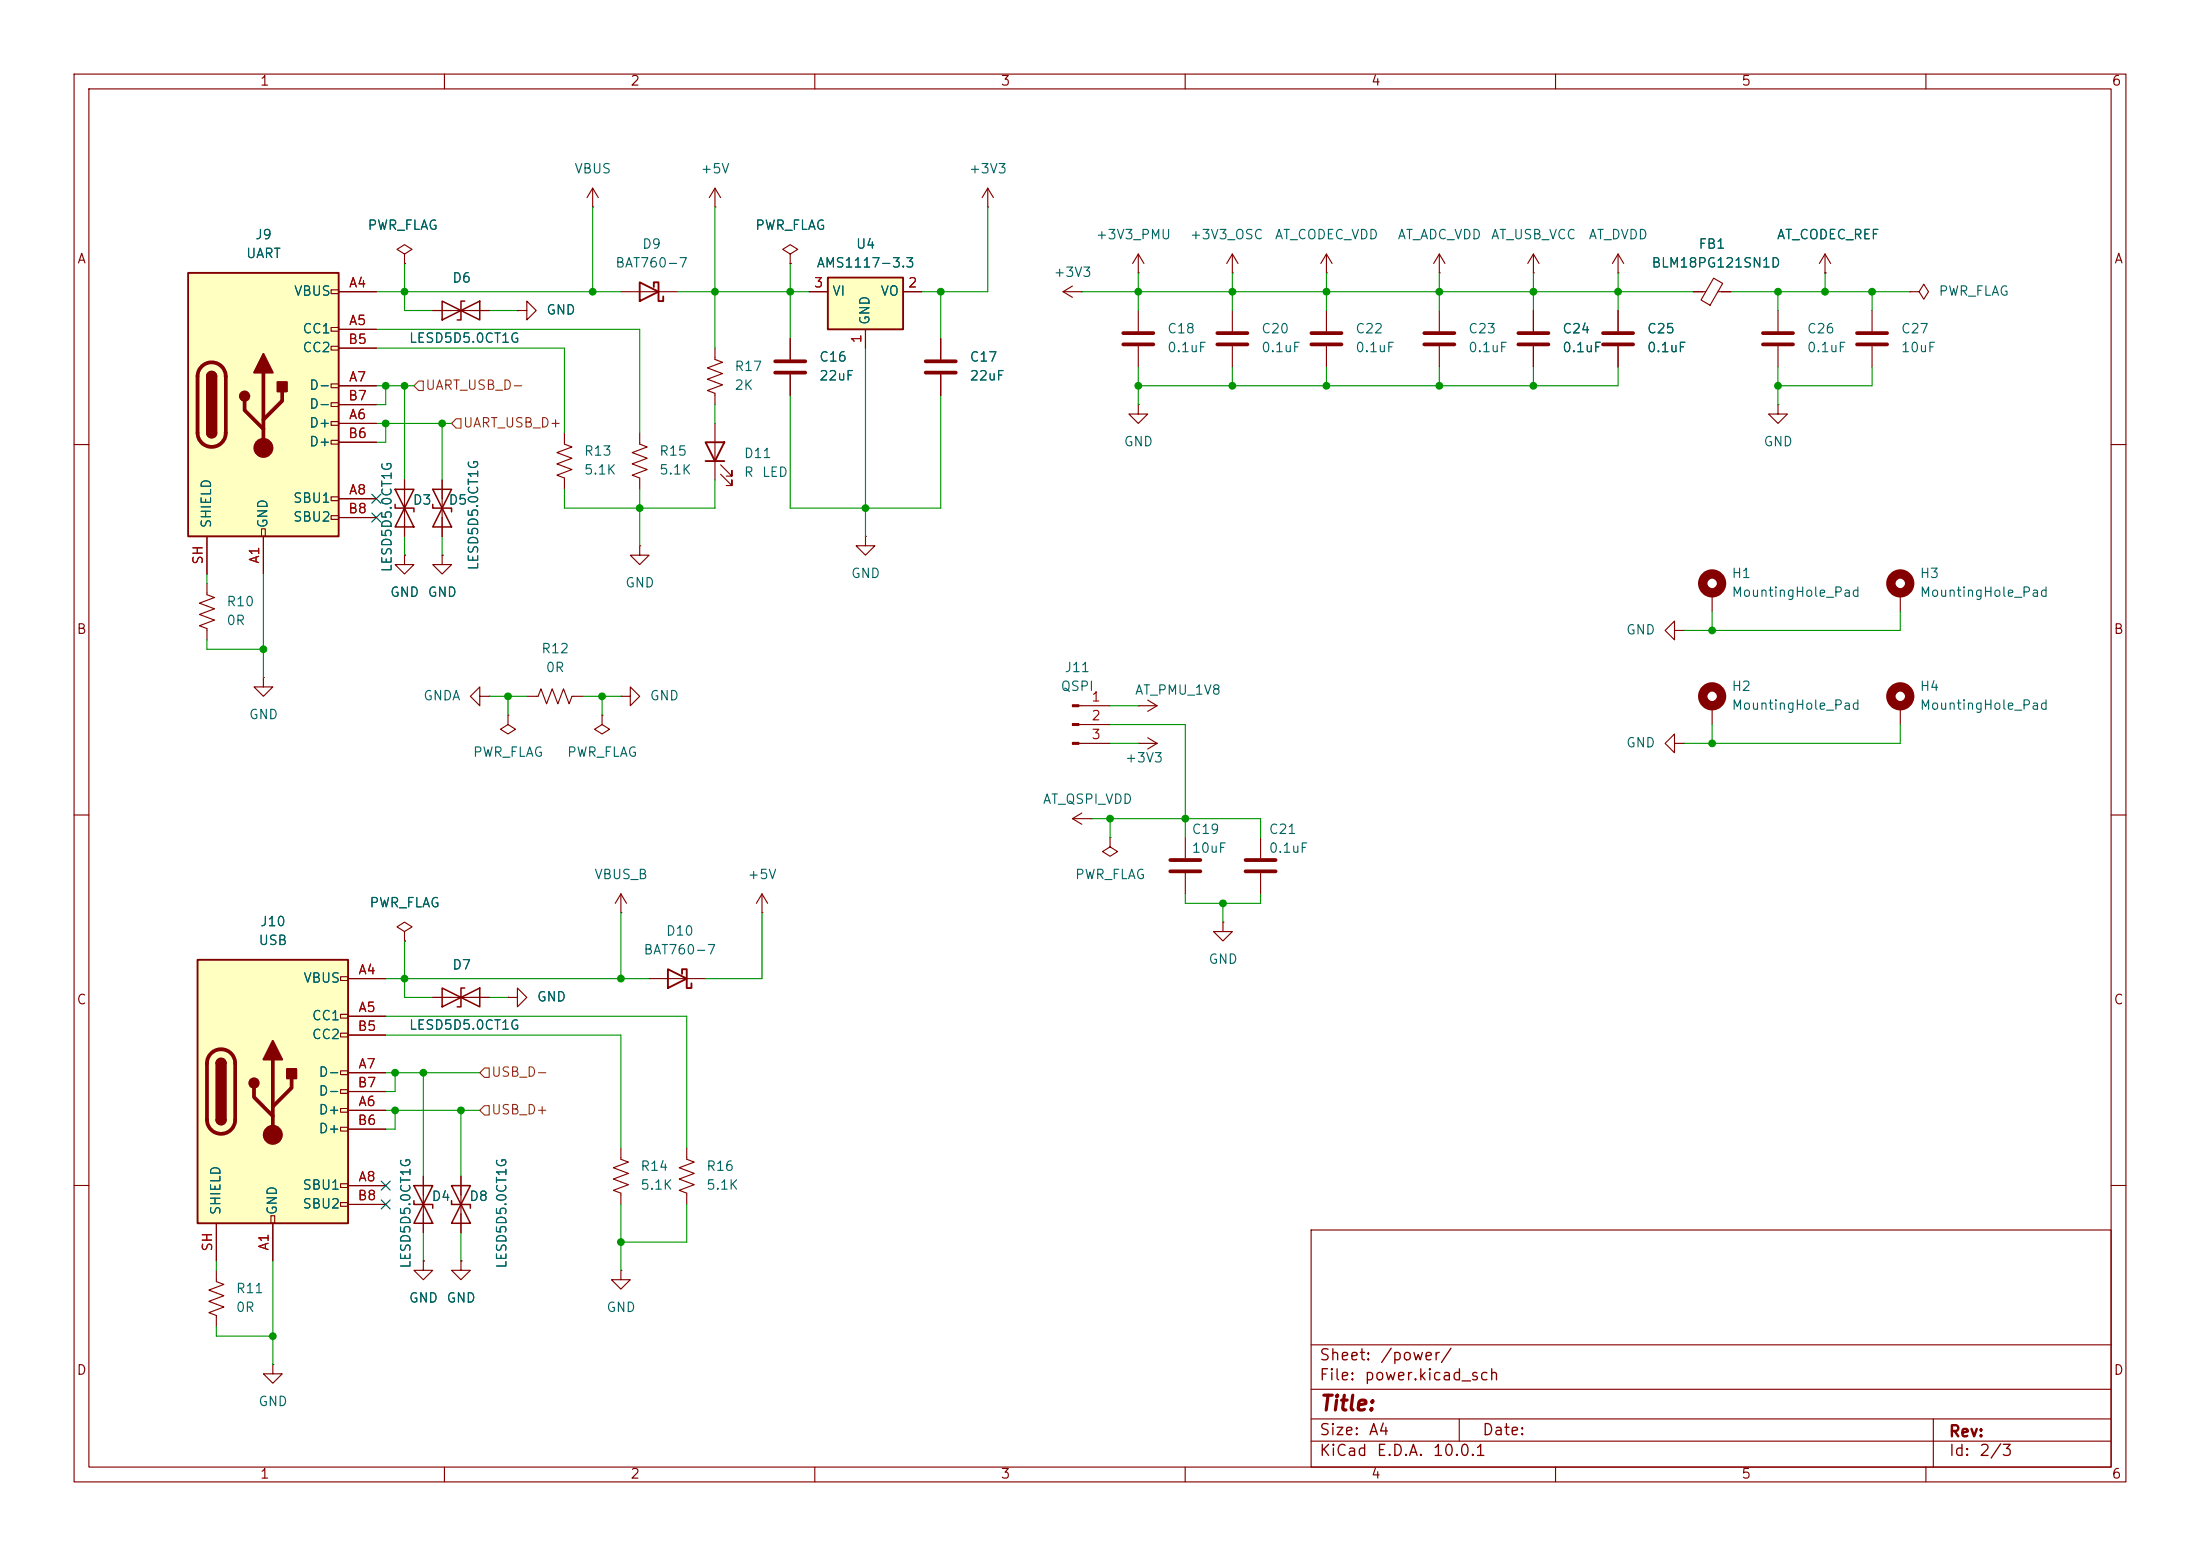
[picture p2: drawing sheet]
<svg xmlns="http://www.w3.org/2000/svg" width="297mm" height="210mm" viewBox="0 0 297 210" stroke-linecap="round" stroke-linejoin="round" font-family="sans-serif">
<g fill="none" stroke="#840000" stroke-width=".15">
<path d="M10 10h277v190h-277zM12 12h273v186h-273zM60 10v2M110 10v2M160 10v2M210 10v2M260 10v2M10 60h2M285 60h2M10 110h2M285 110h2M10 160h2"/>
<path d="M177 166h108v32h-108zM285 160h2M60 198v2M110 198v2M160 198v2M177 194.5h108M177 191.5h108M177 187.5h108M177 181.5h108M197 191.5v3M210 198v2M260 198v2"/>
<path d="M261 191.5v6.5"/>
</g>
<path d="M25.4 36.8h20.3v35.6h-20.3z" fill="#ffffc2"/>
<g fill="none" stroke="#840000" stroke-width=".15">
<path d="M44.7 39.1h1v.5h-1zM45.7 39.4h5.1M133.3 27.9h.1M133.3 25.4l-.7 1.3M133.3 25.4l.8 1.3M133.3 25.4v2.5M166.4 36.8h.1M166.4 34.3l-.8 1.3M166.4 34.3l.7 1.3M166.4 34.3v2.5M179.1 36.8h.1M179.1 34.3l-.8 1.3"/>
<path d="M179.1 34.3l.7 1.3M179.1 34.3v2.5M194.3 36.8h.1M194.3 34.3v2.5M194.3 34.3l-.8 1.3M194.3 34.3l.8 1.3M44.7 44.2h1v.5h-1zM44.7 46.7h1v.5h-1zM44.7 51.8h1v.5h-1zM44.7 54.4h1v.5h-1zM44.7 56.9h1v.5h-1zM44.7 59.4h1v.5h-1z"/>
<path d="M45.7 44.5h5.1M45.7 57.2h5.1M45.7 52.1h5.1M45.7 47h5.1M45.7 59.7h5.1M45.7 54.6h5.1M96.5 47v1.5l1 .4-2 .8 2 .7-2 .8 2 .7-2 .8 1 .4v1.5M127 45.7v2.8M127 50.5v2.8M194.3 41.9v2.8M194.3 46.7v2.8M27.9 72.4v5.1"/>
<path d="M35.3 71.4h.5v1h-.5zM35.6 72.4v5.1M44.7 67.1h1v.5h-1zM44.7 69.6h1v.5h-1zM45.7 67.3h5.1M45.7 69.9h5.1M86.4 73.7v1.2h1.2l-1.2 1.3-1.3-1.3h1.3M86.4 73.7h.1M36.8 184.2v1.2h1.3l-1.3 1.3-1.2-1.3h1.2M36.8 184.2h.1"/>
</g>
<path d="M25.4 36.8h20.3v35.6h-20.3zM27.9 50.8a.64 .64 0 0 1 .7-.6 .64 .64 0 0 1 .6 .6M27.9 58.4a.64 .64 0 0 0 .7 .7 .64 .64 0 0 0 .6-.7" fill="none" stroke="#840000" stroke-width=".25"/>
<path d="M27.2 49.5a1.9 1.9 0 0 1 2.1-.5 1.9 1.9 0 0 1 1.2 1.8v7.6a1.91 1.91 0 0 1-1.9 1.9 1.91 1.91 0 0 1-1.9-1.9v-7.6a1.9 1.9 0 0 1 .5-1.3zM33 54.1v1.3l2.6 2.5M35.6 50.3v10.2M38.1 52.8v1.3l-2.5 2.5M125 48.8h4M125 50.3h4M192.3 45h4M192.3 46.5h4" fill="none" stroke="#840000" stroke-width=".51"/>
<g fill="#840000" stroke="#840000" stroke-width=".25">
<path d="M27.9 50.8h1.3v7.6h-1.3z"/>
<path d="M28.1 50.4a.64 .64 0 0 1 .7-.2 .64 .64 0 0 1 .4 .6h-1.3z"/>
<path d="M27.9 58.4h1.3a.64 .64 0 0 1-.6 .7 .64 .64 0 0 1-.7-.7z"/>
<path d="M35.6 47.8l1.2 2.5h-2.5z"/>
<path d="M37.5 51.6h1.2v1.2h-1.2z"/>
<circle cx="33" cy="53.5" r=".63"/>
</g>
<circle cx="35.6" cy="60.5" r="1.27" fill="#840000" stroke="#840000" stroke-width=".15"/>
<path d="M111.8 37.5h10.1v7h-10.1z" fill="#ffffc2"/>
<path d="M86.4 38.1l2.5 1.3-2.5 1.2zM88.3 38.7v-.6h.6v2.5h.6v-.6M111.8 37.5h10.1v7h-10.1zM95.2 59.7h2.6l-1.3 2.5zM95.2 62.2h2.6M90.2 130.8l2.5 1.3-2.5 1.3zM92.1 131.4v-.6h.6v2.6h.6v-.7" fill="none" stroke="#840000" stroke-width=".25"/>
<g fill="none" stroke="#840000" stroke-width=".15">
<path d="M54.6 34.3l1-.6-1-.7-1 .7 1 .6v1.3M54.6 35.6h.1M80 27.9h.1M80 25.4l-.8 1.3M80 25.4l.8 1.3M80 25.4v2.5M83.8 39.4h7.6M96.5 27.9h.1M96.5 25.4l-.7 1.3M96.5 25.4l.8 1.3M96.5 25.4v2.5M106.7 34.3l1-.6-1-.7-1 .7 1 .6v1.3"/>
<path d="M106.7 35.6h.1M109.2 39.4h2.6M121.9 39.4h2.6M143.5 39.4h2.5M143.5 39.4l1.3 .7M144.8 38.6l-1.3 .8M146 39.4h.1M153.7 36.8h.1M153.7 34.3l-.8 1.3M153.7 34.3l.7 1.3M153.7 34.3v2.5M207 36.8h.1"/>
<path d="M207 34.3v2.5M207 34.3l-.8 1.3M207 34.3l.8 1.3M218.4 36.8h.1M218.4 34.3l-.7 1.3M218.4 34.3l.8 1.3M218.4 34.3v2.5M228.6 39.4h1.7M231.3 37.5l1.3 .8-1.7 2.9-1.3-.7zM231.9 39.4h1.8M246.4 36.8h.1M246.4 34.3l-.8 1.3"/>
<path d="M246.4 34.3l.7 1.3M246.4 34.3v2.5M257.8 39.4h1.3l.6-1 .6 1-.6 1-.6-1M257.8 39.4h.1M58.4 41.9h7.6M69.8 41.9h1.3v-1.3l1.3 1.3-1.3 1.3v-1.3M69.8 41.9h.1M76.2 58.4v1.5l1 .4-2 .8 2 .7-2 .8 2 .8-2 .7 1 .4v1.5M86.4 58.4v1.5l1 .4-2.1 .8 2.1 .7-2.1 .8 2.1 .8-2.1 .7 1.1 .4v1.5M96.5 57.2v7.6M106.7 45.7v2.8M106.7 50.5v2.8"/>
<path d="M116.8 44.5v2.5M153.7 54.6v1.3h1.2l-1.2 1.3-1.3-1.3h1.3M153.7 54.6h.1M153.7 41.9v2.8M153.7 46.7v2.8M166.4 41.9v2.8M166.4 46.7v2.8M179.1 41.9v2.8M179.1 46.7v2.8M207 41.9v2.8M207 46.7v2.8M218.4 41.9v2.8"/>
<path d="M218.4 46.7v2.8M240 54.6v1.3h1.3l-1.3 1.3-1.2-1.3h1.2M240 54.6h.1M240 41.9v2.8M240 46.7v2.8M252.7 41.9v2.8M252.7 46.7v2.8M27.9 78.7v1.6l1.1 .3-2.1 .8 2.1 .8-2.1 .7 2.1 .8-2.1 .8 1 .3v1.6M54.6 74.9v1.3h-1.3l1.3 1.3 1.3-1.3h-1.3M54.6 74.9h.1M54.6 64.8v7.6M59.7 74.9v1.3h-1.3l1.3 1.3 1.3-1.3h-1.3"/>
<path d="M59.7 74.9h.1M59.7 64.8v7.6M97.3 64l1.5 1.5v-.7v.7h-.8M97.3 62.7l1.5 1.6v-.8v.8h-.8M116.8 72.4v1.3h1.3l-1.3 1.2-1.2-1.2h1.2M116.8 72.4h.1M35.6 91.4v1.3h1.2l-1.2 1.3-1.3-1.3h1.3M35.6 91.4h.1M64.8 94v-1.3l-1.3 1.3 1.3 1.3v-1.3h1.2M66 94h.1M68.6 96.5v1.3l1 .6-1 .7-1-.7 1-.6M68.6 96.5h.1"/>
<path d="M71.1 94h1.5l.4-1 .8 2 .7-2 .8 2 .8-2 .7 2 .4-1h1.5M81.3 96.5v1.3l1 .6-1 .7-1-.7 1-.6M81.3 96.5h.1M83.8 94h1.3v-1.3l1.3 1.3-1.3 1.3v-1.3M83.8 94h.1M145.6 95.3h4.3M145.6 97.8h4.3M153.7 95.3h.1M153.7 95.3h2.5M154.9 99.6l1.3 .7M154.9 94.5l1.3 .8M156.2 95.3l-1.3 .7"/>
<path d="M226.1 85.1v-1.3l-1.3 1.3 1.3 1.3v-1.3h1.2M227.3 85.1h.1M231.1 80v2.6M231.1 95.3v2.5M256.5 80v2.6M256.5 95.3v2.5M144.8 110.5l1.2 .8M144.8 110.5h2.5M145.6 100.3h4.3M146 109.7l-1.2 .8M147.3 110.5h.1M149.9 113v1.3l1 .6-1 .7-1.1-.7 1.1-.6"/>
<path d="M149.9 113h.1M153.7 100.3h.1M153.7 100.3h2.5M156.2 100.3l-1.3 .8M160 113v2.8M160 117.9v2.8M170.2 113v2.8M170.2 117.9v2.8M226.1 100.3v-1.2l-1.3 1.2 1.3 1.3v-1.3h1.2M227.3 100.3h.1M54.6 125.7l1-.6-1-.6-1 .6 1 .6v1.3M54.6 127h.1"/>
<path d="M58.4 134.6h7.6M68.6 134.6h1.2v-1.2l1.3 1.2-1.3 1.3v-1.3M68.6 134.6h.1M83.8 123.2h.1M83.8 120.7v2.5M83.8 120.7l-.7 1.2M83.8 120.7l.8 1.2M87.6 132.1h7.6M102.9 123.2h.1M102.9 120.7l-.8 1.2M102.9 120.7l.7 1.2M102.9 120.7v2.5"/>
<path d="M165.1 124.5v1.2h1.3l-1.3 1.3-1.3-1.3h1.3M165.1 124.5h.1M57.1 158.8v7.6M62.2 158.8v7.6M83.8 154.9v1.6l1 .3-2 .8 2 .8-2 .7 2 .8-2 .8 1 .3v1.6M92.7 154.9v1.6l1 .3-2 .8 2 .8-2 .7 2 .8-2 .8 1 .3v1.6M29.2 171.5v1.5l1 .4-2 .7 2 .8-2 .7 2 .8-2 .8 1 .3v1.6M57.1 170.2v1.3h1.3l-1.3 1.2-1.2-1.2h1.2M57.1 170.2h.1M62.2 170.2v1.3h1.3l-1.3 1.2-1.2-1.2h1.2M62.2 170.2h.1M83.8 171.5v1.2h1.3l-1.3 1.3-1.3-1.3h1.3"/>
<path d="M83.8 171.5h.1"/>
</g>
<g fill="none" stroke="#840000" stroke-width=".51">
<path d="M104.6 48.8h4.1M104.6 50.3h4.1M151.6 45h4.1M151.6 46.5h4.1M164.3 45h4.1M164.3 46.5h4.1M177 45h4.1M177 46.5h4.1M205 45h4M205 46.5h4M216.4 45h4.1M216.4 46.5h4.1"/>
<path d="M238 45h4.1M238 46.5h4.1M250.7 45h4.1M250.7 46.5h4.1M158 116.1h4.1M158 117.6h4.1M168.1 116.1h4.1M168.1 117.6h4.1"/>
</g>
<g fill="none" stroke="#840000" stroke-width=".2">
<path d="M59.7 40.6l2.5 1.3-2.5 1.3zM62.2 41.9l2.6-1.3v2.6zM62.7 40.6h-.5v2.6h-.5M53.3 68.1v.5h2.6v.5M53.3 66h2.6l-1.3 2.6zM54.6 68.6l1.3 2.5h-2.6zM58.4 68.1v.5h2.6v.5M58.4 66h2.6l-1.3 2.6zM59.7 68.6l1.3 2.5h-2.6zM59.7 133.4l2.5 1.2-2.5 1.3zM62.2 134.6l2.6-1.2v2.5zM62.7 133.4h-.5v2.5h-.5"/>
<path d="M55.9 162.1v.5h2.5v.5M55.9 160h2.5l-1.3 2.6zM57.1 162.6l1.3 2.5h-2.5zM61 162.1v.5h2.5v.5M61 160h2.5l-1.3 2.6zM62.2 162.6l1.3 2.5h-2.5z"/>
</g>
<g fill="#840000" stroke="#840000" stroke-width=".15">
<path d="M144.8 95.1h.8v.3h-.8z"/>
<path d="M144.8 97.7h.8v.2h-.8z"/>
<path d="M144.8 100.2h.8v.3h-.8z"/>
</g>
<g fill="none" stroke="#840000" stroke-width="1.3">
<circle cx="231.1" cy="78.7" r="1.27"/>
<circle cx="256.5" cy="78.7" r="1.27"/>
<circle cx="231.1" cy="94" r="1.27"/>
<circle cx="256.5" cy="94" r="1.27"/>
</g>
<path d="M26.7 129.5h20.3v35.6h-20.3z" fill="#ffffc2"/>
<g fill="none" stroke="#840000" stroke-width=".15">
<path d="M45.7 39.4h5.1M54.6 35.6h.1M106.7 35.6h.1M109.2 39.4h2.6M121.9 39.4h2.6M228.6 39.4h1.3M232.4 39.4h1.3M246.4 36.8h.1M45.7 44.5h5.1M45.7 57.2h5.1M45.7 52.1h5.1M45.7 47h5.1"/>
<path d="M45.7 59.7h5.1M45.7 54.6h5.1M58.4 41.9h2.6M63.5 41.9h2.5M69.8 41.9h.1M106.7 45.7v2.8M106.7 50.5v2.8M116.8 44.5v2.5M127 45.7v2.8M127 50.5v2.8M207 41.9v2.8M207 46.7v2.8"/>
<path d="M218.4 41.9v2.8M218.4 46.7v2.8M27.9 72.4v5.1M35.6 72.4v5.1M45.7 67.3h5.1M45.7 69.9h5.1M54.6 74.9h.1M54.6 64.8v2.5M54.6 69.9v2.5M59.7 74.9h.1M59.7 64.8v2.5M59.7 69.9v2.5"/>
<path d="M46 131.8h1v.5h-1zM46 136.9h1v.5h-1zM46 139.4h1v.6h-1zM47 132.1h5.1M47 137.2h5.1M47 139.7h5.1M54.6 127h.1M58.4 134.6h2.6M63.5 134.6h2.5M68.6 134.6h.1M46 144.5h1v.5h-1zM46 147.1h1v.5h-1z"/>
<path d="M46 149.6h1v.5h-1zM46 152.1h1v.6h-1zM46 159.8h1v.5h-1zM47 149.9h5.1M47 144.8h5.1M47 152.4h5.1M47 147.3h5.1M57.1 158.8v2.5M62.2 158.8v2.5M29.2 165.1v5.1M36.6 164.1h.5v1h-.5zM36.8 165.1v5.1"/>
<path d="M46 162.3h1v.5h-1zM47 160h5.1M47 162.6h5.1M57.1 170.2h.1M57.1 163.8v2.6M62.2 170.2h.1M62.2 163.8v2.6"/>
</g>
<path d="M26.7 129.5h20.3v35.6h-20.3zM29.2 143.5a.64 .64 0 0 1 .6-.6 .64 .64 0 0 1 .7 .6M29.2 151.1a.64 .64 0 0 0 .6 .7 .64 .64 0 0 0 .7-.7" fill="none" stroke="#840000" stroke-width=".25"/>
<path d="M28.5 142.2a1.9 1.9 0 0 1 2.1-.4 1.9 1.9 0 0 1 1.1 1.7v7.6a1.91 1.91 0 0 1-1.9 1.9 1.91 1.91 0 0 1-1.9-1.9v-7.6a1.9 1.9 0 0 1 .6-1.3zM34.3 146.8v1.3l2.5 2.5M36.8 143v10.2M39.4 145.5v1.3l-2.6 2.6" fill="none" stroke="#840000" stroke-width=".51"/>
<g fill="#840000" stroke="#840000" stroke-width=".25">
<path d="M29.2 143.5h1.3v7.6h-1.3z"/>
<path d="M29.4 143.1a.64 .64 0 0 1 .7-.2 .64 .64 0 0 1 .4 .6h-1.3z"/>
<path d="M29.2 151.1h1.3a.64 .64 0 0 1-.7 .7 .64 .64 0 0 1-.6-.7z"/>
<path d="M36.8 140.5l1.3 2.5h-2.5z"/>
<path d="M38.7 144.3h1.3v1.2h-1.3z"/>
<circle cx="34.3" cy="146.2" r=".63"/>
</g>
<circle cx="36.8" cy="153.2" r="1.27" fill="#840000" stroke="#840000" stroke-width=".15"/>
<path d="M56.5 51.4h.6v1.3h-.6l-.6-.6zM61.6 56.5h.6v1.3h-.6l-.6-.6zM65.4 149.2h.6v1.3h-.6l-.6-.6zM65.4 144.1h.6v1.3h-.6l-.6-.6z" fill="none" stroke="#725600" stroke-width=".15"/>
<g fill="none" stroke="#009600" stroke-width=".15">
<path d="M50.8 39.4h33M54.6 35.6v6.3h3.8M80 27.9v11.5M91.4 39.4h17.8M96.5 27.9v19.1M106.7 35.6v10.1M127 39.4v6.3M133.3 27.9v11.5h-8.8M146 39.4h82.6M153.7 36.8v5.1M166.4 36.8v5.1M179.1 36.8v5.1"/>
<path d="M194.3 36.8v5.1M207 36.8v5.1M218.4 36.8v5.1M233.7 39.4h24.1M240 39.4v2.5M246.4 36.8v2.6M252.7 39.4v2.5M50.8 44.5h35.6v13.9M50.8 47h25.4v11.4M50.8 52.1h5.1M50.8 57.2h10.2M52.1 57.2v2.5h-1.3"/>
<path d="M52.1 52.1v2.5h-1.3M54.6 52.1v12.7M59.7 57.2v7.6M66 41.9h3.8M96.5 54.6v2.6M106.7 53.3v15.3h20.3v-15.3M116.8 47v25.4M153.7 49.5v5.1M166.4 49.5v2.6M179.1 49.5v2.6M194.3 49.5v2.6M207 49.5v2.6"/>
<path d="M218.4 49.5v2.6h-64.7M240 49.5v5.1M252.7 49.5v2.6h-12.7M27.9 77.5v1.2M35.6 77.5v13.9M54.6 72.4v2.5M59.7 72.4v2.5M86.4 66v7.7M96.5 64.8v3.8h-20.3v-2.6M27.9 86.4v1.2h7.7M66 94h5.1M68.6 94v2.5"/>
<path d="M78.7 94h5.1M81.3 94v2.5M149.9 97.8h10.1v15.2M149.9 95.3h3.8M231.1 82.6v2.5M231.1 97.8v2.5M256.5 82.6v2.5h-29.2M256.5 97.8v2.5h-29.2M147.3 110.5h22.9v2.5M149.9 110.5v2.5M149.9 100.3h3.8M52.1 132.1h35.5"/>
<path d="M52.1 137.2h40.6v17.7M52.1 139.7h31.7v15.2M54.6 127v7.6h3.8M66 134.6h2.6M83.8 123.2v8.9M102.9 123.2v8.9h-7.7M160 120.7v1.2h10.2v-1.2M165.1 121.9v2.6M52.1 149.9h12.7M52.1 144.8h12.7M53.3 144.8v2.5h-1.2M53.3 149.9v2.5h-1.2"/>
<path d="M57.1 144.8v14M62.2 149.9v8.9M29.2 170.2v1.3M29.2 179.1v1.2h7.6M36.8 170.2v14M57.1 166.4v3.8M62.2 166.4v3.8M83.8 162.6v8.9M92.7 162.6v5h-8.9"/>
</g>
<path d="M50.2 69.2l1.2 1.3M50.2 66.7l1.2 1.2M51.4 69.2l-1.2 1.3M51.4 66.7l-1.2 1.2M51.5 159.4l1.2 1.2M52.7 159.4l-1.2 1.2M51.5 162l1.2 1.2M52.7 162l-1.2 1.2" fill="none" stroke="#000084" stroke-width=".15"/>
<g fill="#009600" stroke="#009600" stroke-width=".14">
<circle cx="57.1" cy="144.8" r=".46"/>
<circle cx="62.2" cy="149.9" r=".46"/>
<circle cx="83.8" cy="132.1" r=".46"/>
<circle cx="53.3" cy="144.8" r=".46"/>
<circle cx="83.8" cy="167.6" r=".46"/>
<circle cx="207" cy="39.4" r=".46"/>
<circle cx="194.3" cy="52.1" r=".46"/>
<circle cx="207" cy="52.1" r=".46"/>
<circle cx="194.3" cy="39.4" r=".46"/>
<circle cx="179.1" cy="39.4" r=".46"/>
<circle cx="52.1" cy="57.2" r=".46"/>
<circle cx="81.3" cy="94" r=".46"/>
<circle cx="35.6" cy="87.6" r=".46"/>
<circle cx="86.4" cy="68.6" r=".46"/>
<circle cx="68.6" cy="94" r=".46"/>
<circle cx="127" cy="39.4" r=".46"/>
<circle cx="179.1" cy="52.1" r=".46"/>
<circle cx="166.4" cy="39.4" r=".46"/>
<circle cx="106.7" cy="39.4" r=".46"/>
<circle cx="96.5" cy="39.4" r=".46"/>
<circle cx="153.7" cy="39.4" r=".46"/>
<circle cx="153.7" cy="52.1" r=".46"/>
<circle cx="116.8" cy="68.6" r=".46"/>
<circle cx="54.6" cy="39.4" r=".46"/>
<circle cx="59.7" cy="57.2" r=".46"/>
<circle cx="54.6" cy="52.1" r=".46"/>
<circle cx="52.1" cy="52.1" r=".46"/>
<circle cx="80" cy="39.4" r=".46"/>
<circle cx="160" cy="110.5" r=".46"/>
<circle cx="149.9" cy="110.5" r=".46"/>
<circle cx="166.4" cy="52.1" r=".46"/>
<circle cx="165.1" cy="121.9" r=".46"/>
<circle cx="231.1" cy="85.1" r=".46"/>
<circle cx="231.1" cy="100.3" r=".46"/>
<circle cx="252.7" cy="39.4" r=".46"/>
<circle cx="240" cy="39.4" r=".46"/>
<circle cx="218.4" cy="39.4" r=".46"/>
<circle cx="240" cy="52.1" r=".46"/>
<circle cx="246.4" cy="39.4" r=".46"/>
<circle cx="54.6" cy="132.1" r=".46"/>
<circle cx="53.3" cy="149.9" r=".46"/>
<circle cx="36.8" cy="180.3" r=".46"/>
</g>
<text font-size="2" fill="#840000" x="178" y="190.9">Title:</text>
<g font-size="1.5" fill="#840000">
<text x="178" y="184">Sheet:</text>
<text x="186.2" y="184">/power/</text>
<text x="178" y="186.7">File:</text>
<text x="184.1" y="186.7">power.kicad_sch</text>
<text x="178" y="196.9">KiCad</text>
<text x="178" y="194.1">Size:</text>
<text x="184.7" y="194.1">A4</text>
<text x="185.7" y="196.9">E.D.A.</text>
<text x="193.3" y="196.9">10.0.1</text>
<text x="200" y="194.1">Date:</text>
<text x="263" y="194.3">Rev:</text>
<text x="263" y="196.9">Id:</text>
<text x="267.1" y="196.9">2/3</text>
</g>
<g font-size="1.3" fill="#840000">
<text x="35" y="11.9">1</text>
<text x="85" y="11.9">2</text>
<text x="135" y="11.9">3</text>
<text x="185" y="11.9">4</text>
<text x="235" y="11.9">5</text>
<text x="285" y="11.9">6</text>
<text x="10.3" y="35.9">A</text>
<text x="285.3" y="35.9">A</text>
<text x="10.3" y="85.9">B</text>
<text x="285.3" y="85.9">B</text>
<text x="10.3" y="135.9">C</text>
<text x="285.3" y="135.9">C</text>
<text x="10.3" y="185.9">D</text>
<text x="285.3" y="185.9">D</text>
<text x="35" y="199.9">1</text>
<text x="85" y="199.9">2</text>
<text x="135" y="199.9">3</text>
<text x="185" y="199.9">4</text>
<text x="235" y="199.9">5</text>
<text x="285" y="199.9">6</text>
</g>
<g font-size="1.3" fill="#006464">
<text x="77.5" y="23.7">VBUS</text>
<text x="94.5" y="23.7">+5V</text>
<text x="130.7" y="23.7">+3V3</text>
<text x="33.1" y="35.2">UART</text>
<text x="34.4" y="32.6">J9</text>
<text x="49.5" y="31.3">PWR_FLAG</text>
<text x="86.6" y="33.9">D9</text>
<text x="101.9" y="31.3">PWR_FLAG</text>
<text x="115.5" y="33.9">U4</text>
<text x="147.8" y="32.6">+3V3_PMU</text>
<text x="160.5" y="32.6">+3V3_OSC</text>
<text x="172" y="32.6">AT_CODEC_VDD</text>
<text x="188.6" y="32.6">AT_ADC_VDD</text>
<text x="201.2" y="32.6">AT_USB_VCC</text>
<text x="214.4" y="32.6">AT_DVDD</text>
<text x="229.2" y="33.9">FB1</text>
<text x="239.8" y="32.6">AT_CODEC_REF</text>
<text x="39.6" y="40.2">VBUS</text>
<text x="61" y="38.5">D6</text>
<text x="83" y="36.4">BAT760-7</text>
<text x="110.1" y="36.4">AMS1117-3.3</text>
<text x="112.3" y="40.2">VI</text>
<text x="118.8" y="40.2">VO</text>
<text x="142.1" y="37.7">+3V3</text>
<text x="222.9" y="36.4">BLM18PG121SN1D</text>
<text x="261.6" y="40.2">PWR_FLAG</text>
<text x="40.8" y="45.3">CC1</text>
<text x="40.8" y="47.9">CC2</text>
<text x="55.1" y="46.6">LESD5D5.0CT1G</text>
<text x="73.7" y="42.8">GND</text>
<text x="117.7" y="43.9" transform="rotate(-90 117.7 43.9)">GND</text>
<text x="157.5" y="45.3">C18</text>
<text x="157.5" y="47.9">0.1uF</text>
<text x="170.2" y="45.3">C20</text>
<text x="170.2" y="47.9">0.1uF</text>
<text x="182.9" y="45.3">C22</text>
<text x="182.9" y="47.9">0.1uF</text>
<text x="198.1" y="45.3">C23</text>
<text x="198.1" y="47.9">0.1uF</text>
<text x="210.8" y="45.3">C24</text>
<text x="210.8" y="47.9">0.1uF</text>
<text x="222.3" y="45.3">C25</text>
<text x="222.3" y="47.9">0.1uF</text>
<text x="243.8" y="45.3">C26</text>
<text x="243.8" y="47.9">0.1uF</text>
<text x="256.5" y="45.3">C27</text>
<text x="256.5" y="47.9">10uF</text>
<text x="41.7" y="52.9">D-</text>
<text x="99.1" y="52.9">2K</text>
<text x="99.1" y="50.4">R17</text>
<text x="110.5" y="49.1">C16</text>
<text x="110.5" y="51.7">22uF</text>
<text x="130.8" y="49.1">C17</text>
<text x="130.8" y="51.7">22uF</text>
<text x="41.7" y="58">D+</text>
<text x="41.7" y="55.5">D-</text>
<text x="41.7" y="60.6">D+</text>
<text x="78.7" y="61.8">R13</text>
<text x="78.7" y="64.4">5.1K</text>
<text x="88.9" y="61.8">R15</text>
<text x="88.9" y="64.4">5.1K</text>
<text x="100.3" y="64.7">R</text>
<text x="100.3" y="62.1">D11</text>
<text x="102.8" y="64.7">LED</text>
<text x="151.6" y="60.6">GND</text>
<text x="238" y="60.6">GND</text>
<text x="28.8" y="71.4" transform="rotate(-90 28.8 71.4)">SHIELD</text>
<text x="36.4" y="71.4" transform="rotate(-90 36.4 71.4)">GND</text>
<text x="39.5" y="68.2">SBU1</text>
<text x="39.5" y="70.7">SBU2</text>
<text x="55.6" y="68.4">D3</text>
<text x="60.5" y="68.4">D5</text>
<text x="53.2" y="77.3" transform="rotate(-90 53.2 77.3)">LESD5D5.0CT1G</text>
<text x="64.9" y="77.1" transform="rotate(-90 64.9 77.1)">LESD5D5.0CT1G</text>
<text x="30.5" y="82.1">R10</text>
<text x="52.6" y="80.9">GND</text>
<text x="57.7" y="80.9">GND</text>
<text x="84.3" y="79.6">GND</text>
<text x="114.8" y="78.3">GND</text>
<text x="233.7" y="78.3">H1</text>
<text x="233.7" y="80.9">MountingHole_Pad</text>
<text x="259.1" y="78.3">H3</text>
<text x="259.1" y="80.9">MountingHole_Pad</text>
<text x="30.5" y="84.7">0R</text>
<text x="73" y="88.5">R12</text>
<text x="219.4" y="86">GND</text>
<text x="57.1" y="94.8">GNDA</text>
<text x="73.6" y="91">0R</text>
<text x="87.6" y="94.8">GND</text>
<text x="143.1" y="93.6">QSPI</text>
<text x="143.6" y="91">J11</text>
<text x="153.1" y="94.1">AT_PMU_1V8</text>
<text x="233.7" y="93.6">H2</text>
<text x="259.1" y="93.6">H4</text>
<text x="33.5" y="97.4">GND</text>
<text x="219.4" y="101.2">GND</text>
<text x="233.7" y="96.1">MountingHole_Pad</text>
<text x="259.1" y="96.1">MountingHole_Pad</text>
<text x="63.8" y="102.5">PWR_FLAG</text>
<text x="76.5" y="102.5">PWR_FLAG</text>
<text x="151.8" y="103.2">+3V3</text>
<text x="140.7" y="108.8">AT_QSPI_VDD</text>
<text x="160.8" y="112.9">C19</text>
<text x="171.2" y="112.9">C21</text>
<text x="80.2" y="119">VBUS_B</text>
<text x="100.8" y="119">+5V</text>
<text x="145" y="119">PWR_FLAG</text>
<text x="160.8" y="115.4">10uF</text>
<text x="171.2" y="115.4">0.1uF</text>
<text x="35" y="125.3">J10</text>
<text x="49.8" y="122.8">PWR_FLAG</text>
<text x="34.8" y="127.9">USB</text>
<text x="61" y="131.2">D7</text>
<text x="86.8" y="129.1">BAT760-7</text>
<text x="89.8" y="126.6">D10</text>
<text x="163.1" y="130.4">GND</text>
<text x="40.9" y="132.9">VBUS</text>
<text x="72.4" y="135.5">GND</text>
<text x="42" y="138">CC1</text>
<text x="42" y="140.6">CC2</text>
<text x="55.1" y="139.3">LESD5D5.0CT1G</text>
<text x="42.9" y="145.6">D-</text>
<text x="42.9" y="148.2">D-</text>
<text x="42.9" y="150.7">D+</text>
<text x="42.9" y="153.3">D+</text>
<text x="40.8" y="160.9">SBU1</text>
<text x="86.4" y="158.3">R14</text>
<text x="86.4" y="160.9">5.1K</text>
<text x="95.3" y="158.3">R16</text>
<text x="95.3" y="160.9">5.1K</text>
<text x="30.1" y="164.1" transform="rotate(-90 30.1 164.1)">SHIELD</text>
<text x="37.7" y="164.1" transform="rotate(-90 37.7 164.1)">GND</text>
<text x="40.8" y="163.4">SBU2</text>
<text x="58.2" y="162.4">D4</text>
<text x="63.3" y="162.4">D8</text>
<text x="55.7" y="171.3" transform="rotate(-90 55.7 171.3)">LESD5D5.0CT1G</text>
<text x="68.7" y="171.3" transform="rotate(-90 68.7 171.3)">LESD5D5.0CT1G</text>
<text x="31.8" y="177.4">0R</text>
<text x="31.8" y="174.9">R11</text>
<text x="55.1" y="176.1">GND</text>
<text x="60.2" y="176.1">GND</text>
<text x="81.8" y="177.4">GND</text>
<text x="34.8" y="190.1">GND</text>
</g>
<g font-size="1.3" fill="#a90000">
<text x="47" y="39.1">A4</text>
<text x="109.8" y="39.1">3</text>
<text x="122.5" y="39.1">2</text>
<text x="46.9" y="46.7">B5</text>
<text x="47" y="44.2">A5</text>
<text x="116.6" y="46.4" transform="rotate(-90 116.6 46.4)">1</text>
<text x="47" y="51.8">A7</text>
<text x="46.9" y="59.4">B6</text>
<text x="46.9" y="54.4">B7</text>
<text x="47" y="56.9">A6</text>
<text x="46.9" y="69.6">B8</text>
<text x="47" y="67.1">A8</text>
<text x="27.7" y="76.3" transform="rotate(-90 27.7 76.3)">SH</text>
<text x="35.3" y="76.2" transform="rotate(-90 35.3 76.2)">A1</text>
<text x="147.2" y="95">1</text>
<text x="147.2" y="97.5">2</text>
<text x="147.2" y="100.1">3</text>
<text x="48.3" y="131.8">A4</text>
<text x="48.3" y="136.9">A5</text>
<text x="48.2" y="139.4">B5</text>
<text x="48.2" y="147.1">B7</text>
<text x="48.3" y="149.6">A6</text>
<text x="48.3" y="144.5">A7</text>
<text x="48.2" y="152.1">B6</text>
<text x="48.3" y="159.8">A8</text>
<text x="48.2" y="162.3">B8</text>
<text x="29" y="169" transform="rotate(-90 29 169)">SH</text>
<text x="36.6" y="168.9" transform="rotate(-90 36.6 168.9)">A1</text>
</g>
<g font-size="1.3" fill="#725600">
<text x="57.3" y="52.9">UART_USB_D-</text>
<text x="62.4" y="58">UART_USB_D+</text>
<text x="66.2" y="145.6">USB_D-</text>
<text x="66.2" y="150.7">USB_D+</text>
</g>
</svg>
